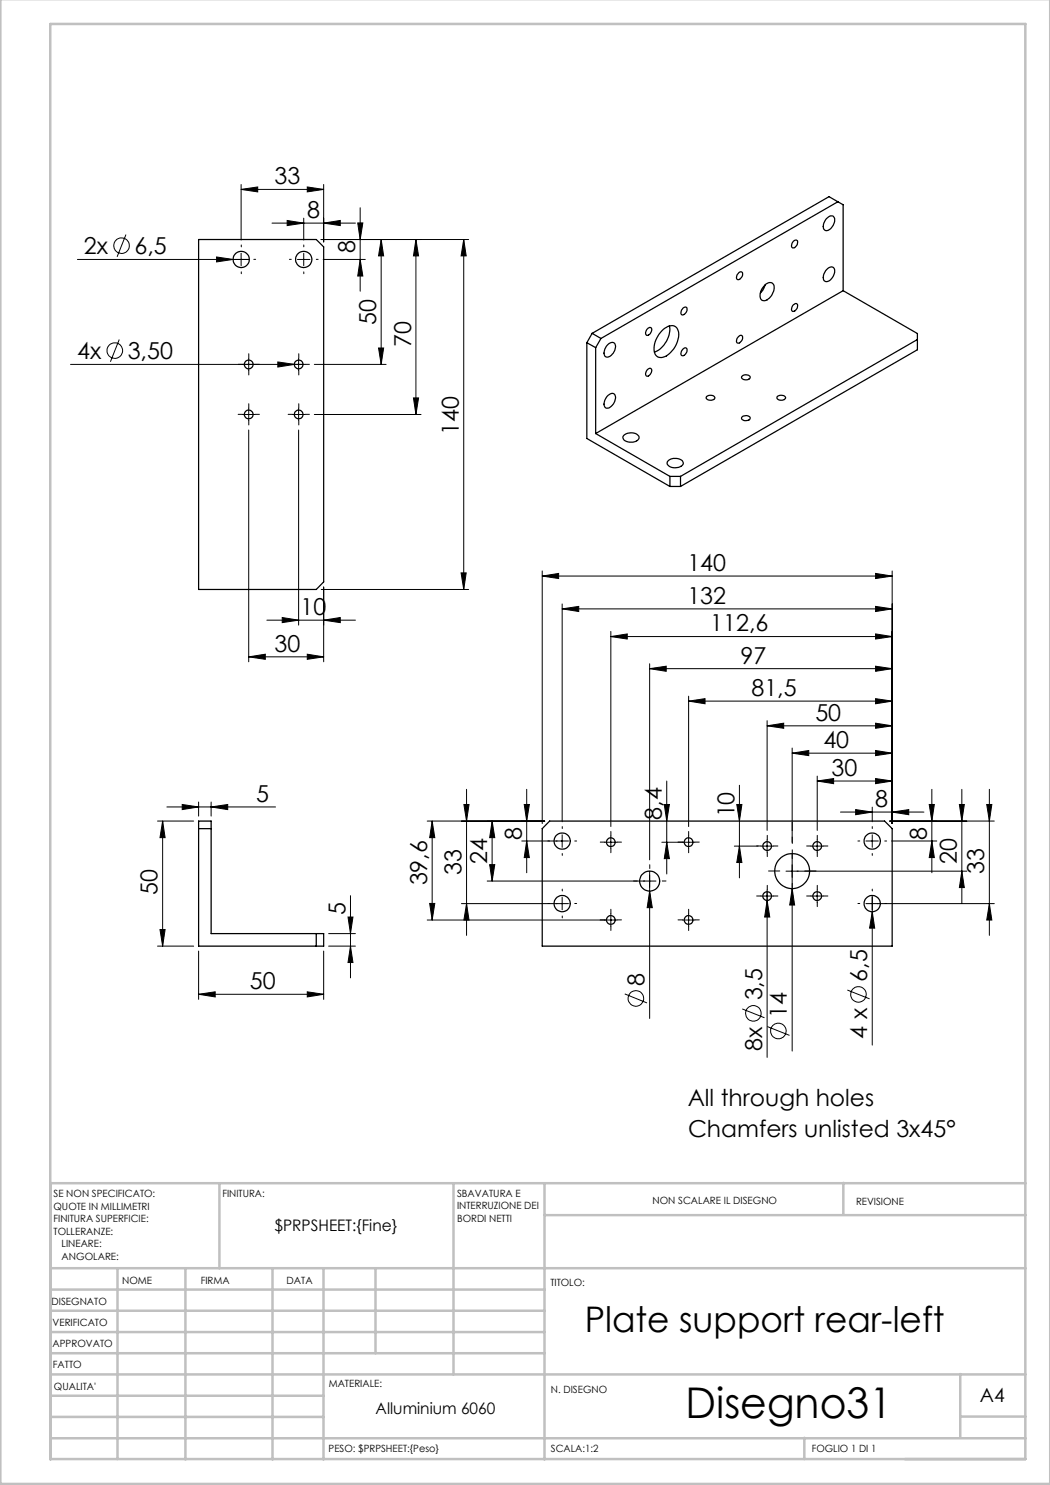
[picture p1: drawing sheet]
<svg xmlns="http://www.w3.org/2000/svg" width="210mm" height="297mm" viewBox="0 0 210 297" stroke-linecap="round" stroke-linejoin="round" font-family="sans-serif">
<g fill="none" stroke="#000" stroke-width=".2">
<path d="M48.2 37.9l3.3-.5v1zM48.2 36.9v11.1M48.2 37.9h16.5M61.5 37.4l3.2 .5-3.2 .5zM64.7 36.9v11.5M15.5 51.9h34.3M25.2 46.9l-1.8 4.5M43.3 51.4l3.3 .5-3.3 .5zM48.2 50.7v2.4M54.4 44.6h16.7M57.4 44.1l3.3 .5-3.3 .5zM59.5 51.9h2.5"/>
<path d="M60.7 43.6v4.4M60.7 50.7v2.4M64.6 51.9h8.5M64.7 44.6l3.4-.5v1zM71.5 44.6h1.1l-.6 3.3zM72 51.9l.6 3.3h-1.1zM72 41.6v16.6M76.2 47.9l.5 3.3h-1zM76.2 47.9v25M83.2 47.9l.5 3.3h-1zM83.2 47.9v35M92.7 47.9l.5 3.3h-1z"/>
<path d="M92.7 47.9v70M93.7 47.9h-29.5M14.1 72.9h46.9M23.8 67.9l-1.7 4.5M49.7 71.6v2.6M55.6 72.4l3.3 .5-3.3 .5zM59.7 71.6v2.6M62.9 72.9h14.3M75.7 69.6h1l-.5 3.3zM82.7 79.6h1l-.5 3.3zM48.5 82.9h2.5M49.7 81.6v2.5"/>
<path d="M49.7 86v46.4M58.5 82.9h2.5M59.7 81.6v2.5M59.7 86v39M62.9 82.9h21.3M64.2 117.9h29.5M64.7 117.4v15M92.2 114.6h1l-.5 3.3zM108.4 115.2l3.3-.5v1zM108.4 114.2v50.5M108.4 115.2h70M175.1 114.7l3.3 .5-3.3 .5z"/>
<path d="M178.4 114.2v50.5M49.7 131.4l3.4-.6v1.1zM49.7 131.4h15M53.4 124h17.7M56.4 123.5l3.3 .5-3.3 .5zM61.5 130.8l3.2 .6-3.2 .5zM64.7 124l3.4-.5v1zM112.4 121.8l3.3-.5v1zM112.4 120.8v43.6M112.4 121.8h66M122.2 127.3l3.2-.5v1zM122.2 126.3v39"/>
<path d="M122.2 127.3h56.2M129.9 133.7l3.3-.5v1.1zM129.9 132.7v39.3M129.9 133.7h48.5M137.7 139.2v26.1M175.1 133.2l3.3 .5-3.3 .6zM175.1 139.7l3.3 .5-3.3 .6zM175.1 126.8l3.3 .5-3.3 .5zM175.1 121.3l3.3 .5-3.3 .5zM93.3 157.9v29.2M105.3 157.9v16.7M133.4 156.2v18.6"/>
<path d="M137.7 140.2l3.3-.5v1.1zM137.7 140.2h40.7M147.9 157.1v18.5M153.4 145.2l3.3-.6v1.1zM153.4 144.1v22M153.4 145.2h25M158.4 150.6l3.3-.5v1zM158.4 149.6v18.9M158.4 150.6h20M163.4 156.2l3.3-.5v1zM163.4 155.2v10.9M163.4 156.2h15"/>
<path d="M175.1 155.7l3.3 .5-3.3 .5zM175.1 150.1l3.3 .5-3.3 .5zM175.1 144.6l3.3 .6-3.3 .5zM186.4 157.9v16.7M192.4 157.9v22.7M197.9 157.9v29.2M31.5 164.2h7.2M32.5 164.2l.5 3.3h-1zM32.5 164.2v25M33.4 161.4h21.7M36.4 160.9l3.3 .5-3.3 .5zM39.7 160.4v2.8"/>
<path d="M42.2 161.4l3.3-.5v1zM42.2 160.4v2.8M70.1 179.1v16.5M85.4 164.2h23.5M86.4 164.2l.6 3.3h-1.1zM86.4 164.2v19.8M92.8 160.9h1l-.5 3.3zM97.9 172.9h1.1l-.6 3.3zM98.4 164.2v12M98.4 164.2l.6 3.3h-1.1zM104.8 160.9h1.1l-.6 3.3zM105.3 168.2l.6 3.3h-1.1z"/>
<path d="M112.4 167v2.5M112.4 179.5v2.5M113.7 168.2h-9.3M120.9 168.4h2.5M122.2 167.2v2.5M129.9 178.2l.6 3.3h-1.1zM129.9 174.2v29.5M131.2 176.2h-33.8M132.9 160.9h1l-.6 3.3zM133.3 168.4l.6 3.3h-1zM137.7 167.2v2.5M139 168.4h-6.6"/>
<path d="M146.9 169.2h4.7M147.4 160.9h1l-.5 3.3zM147.9 169.2l.5 3.3h-1zM152.2 169.2h2.5M152.2 179.2h2.5M153.4 168v2.5M153.4 178v33.5M158.4 177.7l.5 3.3h-1zM158.4 170.7v39.5M162.2 169.2h2.5M162.2 179.2h2.5M163.4 168v2.5"/>
<path d="M163.4 178v2.5M168.1 162.4h16.7M171.1 161.9l3.3 .5-3.3 .5zM173.2 168.2h2.5M174.4 161.4v3M174.4 167v2.5M174.4 179.1v29.9M178.3 168.2h9.1M178.4 162.4l3.4-.5v1zM185.8 160.9h1.1l-.5 3.3zM186.4 168.2l.5 3.3h-1.1zM191.9 160.9h1l-.5 3.3z"/>
<path d="M192.4 174.2l.5 3.3h-1zM193.4 174.2h-36.2M197.3 160.9h1.1l-.5 3.3zM198.9 164.2h-21M31.5 189.2h7.2M32 185.9h1l-.5 3.3zM39.7 198.9l3.3-.5v1zM39.7 190.2v9.7M39.7 198.9h25M61.5 198.4l3.2 .5-3.2 .5zM64.7 190.2v9.7M65.7 189.2h5.4"/>
<path d="M65.7 186.7h5.4M69.6 183.4h1l-.5 3.3zM70.1 189.2l.5 3.3h-1zM85.4 184h38M85.9 180.7h1.1l-.6 3.3zM92.3 180.7h21.4M93.3 180.7l.5 3.3h-1zM122.2 182.7v2.5M125 198.8l4.4 1.8M136.5 184h2.5M137.7 182.7v2.5M153.4 180.1l.6 3.3h-1.1z"/>
<path d="M169.5 198l4.4 1.8M174.4 182.3l.5 3.3h-1zM197.9 180.7l.5 3.3h-1.1zM198.9 180.7h-25.7M148.4 201.8l4.5 1.7M153.5 205.3l4.4 1.8"/>
<circle cx="24.3" cy="49.1" r="1.55"/>
<circle cx="23" cy="70.1" r="1.55"/>
<circle cx="127.2" cy="199.7" r="1.55"/>
<circle cx="171.7" cy="198.9" r="1.55"/>
<circle cx="150.7" cy="202.7" r="1.56"/>
<circle cx="155.7" cy="206.2" r="1.55"/>
</g>
<g fill="none" stroke="#000" stroke-width=".2" stroke-dasharray="15.2 1.3 1.3 1.3">
<path d="M45.8 51.9h-.4M48.3 49.4v-.4M48.3 54.4v.3M50.8 51.9h.3M58.3 51.9h-.4M60.8 49.4v-.4M60.8 54.4v.3M63.3 51.9h.3M48.5 72.9h-.9M49.8 71.6v-.9M49.8 74.1v.9M51 72.9h.9"/>
<path d="M58.5 72.9h-.9M59.8 71.6v-.9M59.8 74.1v.9M61 72.9h.9M48.5 82.9h-.9M49.8 81.6v-.9M49.8 84.1v.9M51 82.9h.9M58.5 82.9h-.9M59.8 81.6v-.9M59.8 84.1v.9M61 82.9h.9"/>
<path d="M110 168.2h-.4M112.5 178.2v-.4M112.5 165.7v-.4M112.5 170.7v.4M115 168.2h.3M120.9 168.4h-.9M122.2 167.2v-.9M122.2 169.7v.8M123.4 168.4h.9M127.5 176.2h-.8M130 173.7v-.8M130 178.7v.7"/>
<path d="M132.5 176.2h.7M136.5 168.4h-.9M137.7 167.2v-.9M137.7 169.7v.8M139 168.4h.9M152.2 169.2h-.9M152.2 179.2h-.9M153.5 167.9v-.8M153.5 170.4v.9M153.5 177.9v-.8M154.7 169.2h.9M154.7 179.2h.9"/>
<path d="M156 174.2h-2.3M158.5 176.7v2.2M161 174.2h2.2M162.2 169.2h-.9M162.2 179.2h-.9M163.5 167.9v-.8M163.5 170.4v.9M163.5 177.9v-.8M164.7 169.2h.9M164.7 179.2h.9M172 168.2h-.4M174.5 178.2v-.4"/>
<path d="M174.5 165.7v-.4M174.5 170.7v.4M177 168.2h.3M110 180.7h-.4M112.5 183.2v.4M115 180.7h.3M120.9 184h-.9M122.2 182.7v-.8M122.2 185.2v.9M123.4 184h.9M136.5 184h-.9M137.7 182.7v-.8"/>
<path d="M137.7 185.2v.9M139 184h.9M153.5 180.4v.9M163.5 180.4v.9M172 180.7h-.4M174.5 183.2v.4M177 180.7h.3"/>
</g>
<path d="M158.5 171.7v-7.3" fill="none" stroke="#000" stroke-width=".2" stroke-dasharray="15.2 1.3 1.3 1.3" stroke-dashoffset="13.5"/>
<g fill="none" stroke="#c0c0c0" stroke-width=".5">
<path d="M.1 -.1v296.9h209.9v-296.9M10.1 4.8h195v287h-195zM43.9 236.6v17M90.7 236.6v38.3M108.9 236.6v55.3M168.7 236.6v6.3M205.1 236.6h-195v55.3M10.1 253.6h195M10.1 257.9h98.8M23.5 253.6v38.2M37.1 253.6v38.3M54.5 253.6v38.3"/>
<path d="M64.7 253.6v38.3M75.1 253.6v17M108.9 243h96.2M10.1 270.6h98.8M10.1 266.4h98.8M10.1 262.1h98.8M10.1 279.1h54.6M10.1 274.9h195M192.1 274.8v12.7M10.1 287.7h195M10.1 283.4h54.6M160.9 287.5v4.3"/>
<path d="M192.1 283.3h13"/>
</g>
<g fill="#000">
<path d="M43.3 51.4l3.3 .5-3.3 .5zM55.6 72.4l3.3 .5-3.3 .5z"/>
<path d="M48.2 37.9l3.3-.5v1zM61.5 37.4l3.2 .5-3.2 .5zM57.4 44.1l3.3 .5-3.3 .5zM64.7 44.6l3.4-.5v1z"/>
<path d="M72 51.9l.6 3.3h-1.1zM71.5 44.6h1.1l-.6 3.3z"/>
<path d="M49.7 131.4l3.4-.6v1.1zM61.5 130.8l3.2 .6-3.2 .5z"/>
<path d="M56.4 123.5l3.3 .5-3.3 .5zM64.7 124l3.4-.5v1z"/>
<path d="M175.1 155.7l3.3 .5-3.3 .5zM163.4 156.2l3.3-.5v1z"/>
<path d="M36.4 160.9l3.3 .5-3.3 .5zM42.2 161.4l3.3-.5v1zM129.9 133.7l3.3-.5v1.1zM175.1 133.2l3.3 .5-3.3 .6z"/>
<path d="M97.9 172.9h1.1l-.6 3.3zM98.4 164.2l.6 3.3h-1.1zM147.9 169.2l.5 3.3h-1zM147.4 160.9h1l-.5 3.3z"/>
<path d="M158.4 177.7l-.5 3.3h1zM153.4 180.1l-.5 3.3h1.1zM129.9 178.2l-.5 3.3h1.1zM174.4 182.3l-.5 3.3h1z"/>
<path d="M171.1 161.9l3.3 .5-3.3 .5zM178.4 162.4l3.4-.5v1zM158.4 150.6l3.3-.5v1zM175.1 150.1l3.3 .5-3.3 .5zM153.4 145.2l3.3-.6v1.1zM175.1 144.6l3.3 .6-3.3 .5z"/>
<path d="M32 185.9h1l-.5 3.3zM32.5 164.2l.5 3.3h-1zM105.3 168.2l.6 3.3h-1.1zM104.8 160.9h1.1l-.6 3.3zM133.3 168.4l.6 3.3h-1zM132.9 160.9h1l-.6 3.3zM186.4 168.2l.5 3.3h-1.1zM185.8 160.9h1.1l-.5 3.3zM75.7 69.6h1l-.5 3.3zM76.2 47.9l.5 3.3h-1z"/>
<path d="M61.5 198.4l3.2 .5-3.2 .5zM39.7 198.9l3.3-.5v1zM175.1 139.7l3.3 .5-3.3 .6zM137.7 140.2l3.3-.5v1.1zM175.1 126.8l3.3 .5-3.3 .5zM122.2 127.3l3.2-.5v1zM175.1 121.3l3.3 .5-3.3 .5zM112.4 121.8l3.3-.5v1zM175.1 114.7l3.3 .5-3.3 .5zM108.4 115.2l3.3-.5v1z"/>
<path d="M69.6 183.4h1l-.5 3.3zM70.1 189.2l.5 3.3h-1zM86.4 164.2l.6 3.3h-1.1zM85.9 180.7h1.1l-.6 3.3zM92.8 160.9h1l-.5 3.3zM93.3 180.7l.5 3.3h-1zM197.3 160.9h1.1l-.5 3.3zM197.9 180.7l.5 3.3h-1.1zM191.9 160.9h1l-.5 3.3zM192.4 174.2l.5 3.3h-1zM83.2 47.9l.5 3.3h-1zM82.7 79.6h1l-.5 3.3zM92.7 47.9l.5 3.3h-1zM92.2 114.6h1l-.5 3.3z"/>
</g>
<g fill="none" stroke="#000" stroke-width=".25">
<path d="M39.7 47.9h23.6l1.4 1.5v67l-1.4 1.5h-23.6zM147.7 54.6a.46 .46 0 0 1 .6-.2 .46 .46 0 0 1 .2 .6 .94 .94 0 0 1-1.1 .8v-.6zM153 57a.99 .99 0 0 1 1-.5 .99 .99 0 0 1 .8 .9 2.71 2.71 0 0 1-2 2.7 1.02 1.02 0 0 1-.8-1.4l.4-.9zM153 57l-.4 1-.5 .6M158.7 48.3a.51 .51 0 0 1 .7-.2 .51 .51 0 0 1 .1 .8 .75 .75 0 0 1-1.1 .6v-.7zM165.3 54a.93 .93 0 0 1 1.6-.2 2.08 2.08 0 0 1-1.8 2.5 1.39 1.39 0 0 1 0-2.1zM165.3 43.7a.91 .91 0 0 1 1.6-.1 2.2 2.2 0 0 1-1.6 2.5 1.15 1.15 0 0 1-.3-1.9zM167.6 40.4l-47.4 27.3M167.6 40.4l1 .6v17.1M167.6 40.4l-1.8-1.1-47.4 27.4M168.6 58.1l-49.5 28.6M168.6 58.1l14.9 8.6v3.3l-47.4 27.3"/>
<path d="M117.4 68.5v19.2l16.6 9.6M117.4 68.5l1.7 1M118.4 66.7l-1 1.8M118.4 66.7l1.8 1M119.1 69.5v17.2M120.2 67.7l-1.1 1.8M121.4 79.3a.93 .93 0 0 1 1.6-.2 2.07 2.07 0 0 1-1.8 2.5 1.41 1.41 0 0 1 0-2.1zM121.4 69.1a.93 .93 0 0 1 1.6-.2 2.02 2.02 0 0 1-1.8 2.5 1.21 1.21 0 0 1-.1-1.8zM129.4 65.9a.5 .5 0 0 1 .5-.4 .5 .5 0 0 1 .5 .5 1.08 1.08 0 0 1-1.1 1.1l-.2-.6zM129.5 73.9a.5 .5 0 0 1 .8-.1 .5 .5 0 0 1-.1 .7 .64 .64 0 0 1-.3 .6 .64 .64 0 0 1-.7-.1l-.1-.3zM132.6 65.9a1.92 1.92 0 0 1 2.8-.3 3.9 3.9 0 0 1-1 4.5 2.47 2.47 0 0 1-3 1.2 3.1 3.1 0 0 1 0-3.7l.4-.8zM133.9 65.2a4.9 4.9 0 0 1-3 5.2"/>
<path d="M136.6 61.7a.47 .47 0 0 1 .6-.3 .47 .47 0 0 1 .2 .7 .94 .94 0 0 1-1.1 .8l-.1-.7zM136.6 69.8a.47 .47 0 0 1 .6-.2 .47 .47 0 0 1 .2 .6 .88 .88 0 0 1-1.1 .8l-.1-.6zM141.3 79.3a.97 .97 0 0 1 1.6 .4 .99 .99 0 0 1-1.6-.2zM147.7 67.3a.46 .46 0 0 1 .6-.2 .46 .46 0 0 1 .2 .6 .94 .94 0 0 1-1.1 .8v-.6zM148.4 75.3a1.03 1.03 0 0 1 1.6 .2 .96 .96 0 0 1-.9 .5 .96 .96 0 0 1-.8-.6zM155.4 79.3a1.13 1.13 0 0 1 1.7 .2 .97 .97 0 0 1-1.7 0zM158.7 61a.51 .51 0 0 1 .7-.2 .51 .51 0 0 1 .1 .8 .75 .75 0 0 1-1.1 .6v-.7zM183.5 67.9l-47.4 27.4M119.1 86.7l14.9 8.6M124.7 87.1a2.08 2.08 0 0 1 3.1 .3 1.43 1.43 0 0 1-1.8 1 1.17 1.17 0 0 1-1.4-1.1zM133.7 92.1a2.23 2.23 0 0 1 2.9 .2 .87 .87 0 0 1-.9 1.2 1.86 1.86 0 0 1-2.3-.8l.1-.3zM134 95.3v2"/>
<path d="M134 95.3h2.1M134 97.3h2.1M136.1 95.3v2M148.5 83.3a1.01 1.01 0 0 1 1.5 .3 .97 .97 0 0 1-1.7 0zM39.7 165.7h2.5M39.7 164.2h2.5v22.5h22.5v2.5h-25zM109.9 164.2h67l1.5 1.5v23.5h-70v-23.5zM63.3 186.7v2.5"/>
<circle cx="48.3" cy="51.9" r="1.63"/>
<circle cx="60.7" cy="51.9" r="1.63"/>
<circle cx="49.7" cy="72.9" r=".88"/>
<circle cx="59.7" cy="72.9" r=".86"/>
<circle cx="49.7" cy="82.9" r=".89"/>
<circle cx="59.7" cy="82.9" r=".87"/>
<circle cx="112.4" cy="168.2" r="1.62"/>
<circle cx="122.1" cy="168.4" r=".87"/>
<circle cx="129.9" cy="176.2" r="2.01"/>
<circle cx="137.7" cy="168.4" r=".87"/>
<circle cx="153.4" cy="169.2" r=".87"/>
<circle cx="153.4" cy="179.2" r=".86"/>
<circle cx="158.4" cy="174.2" r="3.5"/>
<circle cx="163.4" cy="169.2" r=".89"/>
<circle cx="163.4" cy="179.2" r=".88"/>
<circle cx="174.4" cy="168.2" r="1.63"/>
<circle cx="112.4" cy="180.7" r="1.62"/>
<circle cx="122.1" cy="184" r=".87"/>
<circle cx="137.7" cy="184" r=".87"/>
<circle cx="174.4" cy="180.7" r="1.63"/>
</g>
<text font-size="8.5" x="137.1" y="283.5">Disegno31</text>
<text font-size="7.1" x="117" y="266.4">Plate support rear-left</text>
<g font-size="4.7">
<text x="54.9" y="36.9">33</text>
<text x="61.4" y="43.6">8</text>
<text x="16.8" y="50.8">2x</text>
<text x="26.9" y="50.8">6,5</text>
<text x="71.1" y="50.7" transform="rotate(-90 71.1 50.7)">8</text>
<text x="75.2" y="64.9" transform="rotate(-90 75.2 64.9)">50</text>
<text x="15.4" y="71.8">4x</text>
<text x="25.5" y="71.8">3,50</text>
<text x="82.2" y="69.4" transform="rotate(-90 82.2 69.4)">70</text>
<text x="91.7" y="87" transform="rotate(-90 91.7 87)">140</text>
<text x="137.5" y="114.2">140</text>
<text x="60.1" y="123">10</text>
<text x="137.5" y="120.8">132</text>
<text x="54.9" y="130.3">30</text>
<text x="142.1" y="126.3">112,6</text>
<text x="148.1" y="132.7">97</text>
<text x="150.3" y="139.2">81,5</text>
<text x="163.1" y="144.1">50</text>
<text x="164.7" y="149.6">40</text>
<text x="166.3" y="155.2">30</text>
<text x="51.2" y="160.4">5</text>
<text x="175" y="161.4">8</text>
<text x="132.4" y="163.9" transform="rotate(-90 132.4 163.9)">8,4</text>
<text x="146.9" y="163.5" transform="rotate(-90 146.9 163.5)">10</text>
<text x="185.4" y="168" transform="rotate(-90 185.4 168)">8</text>
<text x="97.4" y="172.8" transform="rotate(-90 97.4 172.8)">24</text>
<text x="104.4" y="168" transform="rotate(-90 104.4 168)">8</text>
<text x="191.4" y="172.8" transform="rotate(-90 191.4 172.8)">20</text>
<text x="31.5" y="179.1" transform="rotate(-90 31.5 179.1)">50</text>
<text x="85.4" y="177.1" transform="rotate(-90 85.4 177.1)">39,6</text>
<text x="92.3" y="175" transform="rotate(-90 92.3 175)">33</text>
<text x="196.9" y="174.8" transform="rotate(-90 196.9 174.8)">33</text>
<text x="69.1" y="183" transform="rotate(-90 69.1 183)">5</text>
<text x="49.9" y="197.8">50</text>
<text x="128.9" y="197.1" transform="rotate(-90 128.9 197.1)">8</text>
<text x="173.4" y="196.3" transform="rotate(-90 173.4 196.3)">6,5</text>
<text x="152.4" y="200.1" transform="rotate(-90 152.4 200.1)">3,5</text>
<text x="157.4" y="203.6" transform="rotate(-90 157.4 203.6)">14</text>
<text x="173.4" y="207.7" transform="rotate(-90 173.4 207.7)">4 x</text>
<text x="152.4" y="210.2" transform="rotate(-90 152.4 210.2)">8x</text>
<text x="137.5" y="221.2">All through holes</text>
<text x="137.6" y="227.4">Chamfers unlisted 3x45°</text>
</g>
<text font-size="3.9" x="196" y="280.4">A4</text>
<g font-size="3.2">
<text x="54.9" y="246.3">$PRPSHEET:{Fine}</text>
<text x="75.1" y="282.8">Alluminium 6060</text>
</g>
<g font-size="2">
<text x="10.7" y="239.5">SE NON SPECIFICATO:</text>
<text x="44.5" y="239.5">FINITURA:</text>
<text x="91.4" y="239.4">SBAVATURA E</text>
<text x="10.7" y="242">QUOTE IN MILLIMETRI</text>
<text x="10.7" y="244.5">FINITURA SUPERFICIE:</text>
<text x="91.4" y="241.9">INTERRUZIONE DEI</text>
<text x="91.4" y="244.4">BORDI NETTI</text>
<text x="130.5" y="240.8">NON SCALARE IL DISEGNO</text>
<text x="171.2" y="241">REVISIONE</text>
<text x="10.7" y="247">TOLLERANZE:</text>
<text x="12.3" y="249.5">LINEARE:</text>
<text x="12.3" y="252">ANGOLARE:</text>
<text x="24.4" y="256.9">NOME</text>
<text x="40.1" y="256.8">FIRMA</text>
<text x="57.3" y="256.8">DATA</text>
<text x="110.1" y="257.1">TITOLO:</text>
<text x="10.3" y="260.9">DISEGNATO</text>
<text x="10.5" y="269.3">APPROVATO</text>
<text x="10.5" y="265.2">VERIFICATO</text>
<text x="10.6" y="273.6">FATTO</text>
<text x="10.8" y="278">QUALITA'</text>
<text x="65.8" y="277.4">MATERIALE:</text>
<text x="110.2" y="278.5">N. DISEGNO</text>
<text x="65.7" y="290.4">PESO: $PRPSHEET:{Peso}</text>
<text x="110.2" y="290.5">SCALA:1:2</text>
<text x="162.4" y="290.4">FOGLIO 1 DI 1</text>
</g>
</svg>
